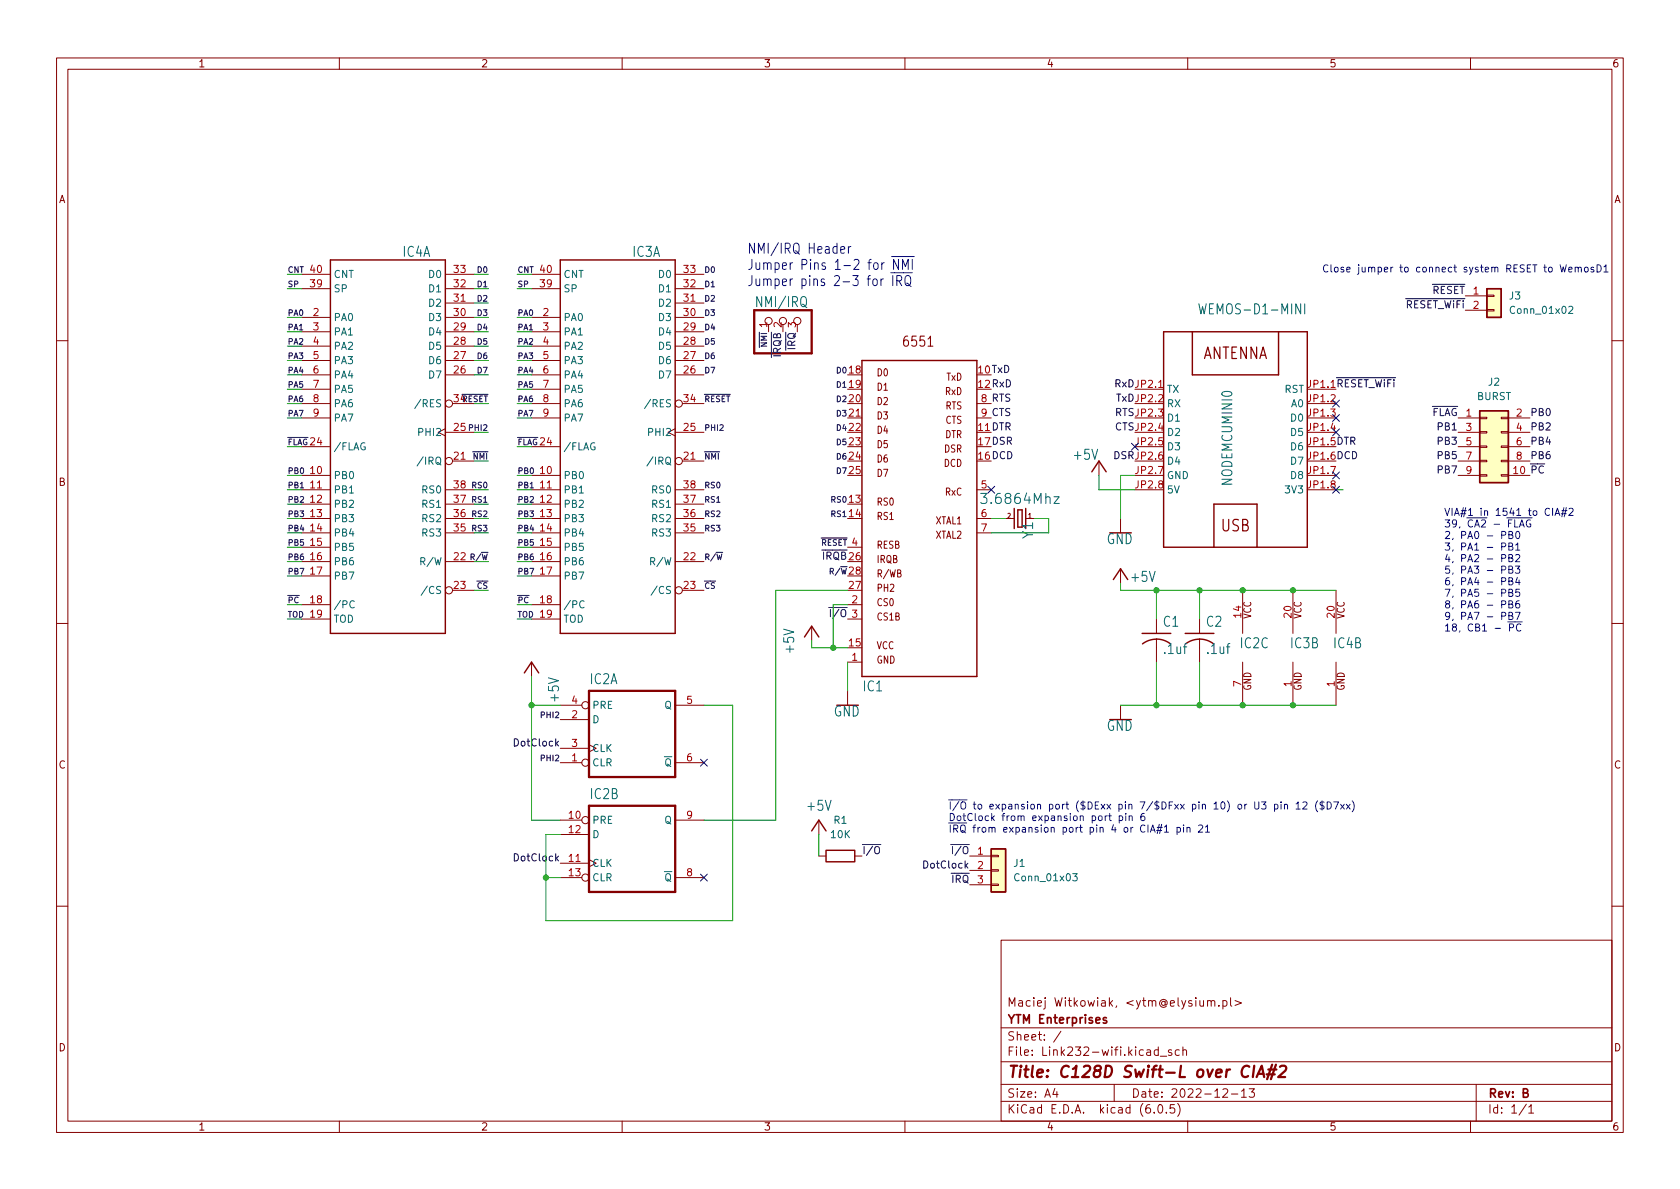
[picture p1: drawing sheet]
<svg xmlns="http://www.w3.org/2000/svg" width="297mm" height="210mm" viewBox="0 0 297 210" stroke-linecap="round" stroke-linejoin="round" font-family="sans-serif">
<g fill="none" stroke="#840000" stroke-width=".18">
<path d="M10 10.2h277v190.1h-277zM12 12.2h273v186.1h-273zM60 10.2v2M110 10.2v2M160 10.2v2M210 10.2v2M260 10.2v2M53.3 56.1h5.1M53.3 58.7h5.1M53.3 51h5.1M53.3 48.5h5.1M78.7 56.1h5.1"/>
<path d="M78.7 58.7h5.1M78.7 53.6h5.1M78.7 51h5.1M78.7 48.5h5.1M94 56.1h5.1M94 58.7h5.1M94 51h5.1M94 48.5h5.1M119.4 56.1h5.1M119.4 58.7h5.1M119.4 53.6h5.1M119.4 51h5.1"/>
<path d="M119.4 48.5h5.1M135.9 57.4v1.3M259.1 52.3h3.8M259.1 54.9h3.8M262.9 54.7h1.3v.3h-1.3zM262.9 52.2h1.3v.2h-1.3zM10 60.2h2M53.3 73.9h5.1M53.3 71.4h5.1M53.3 79h5.1M53.3 66.3h5.1M53.3 63.7h5.1"/>
<path d="M53.3 61.2h5.1M53.3 68.8h5.1M78.7 76.4h5.1M78.7 66.3h5.1M78.7 63.7h5.1M78.7 61.2h5.1M80 71.4h3.8M94 73.9h5.1M94 71.4h5.1M94 79h5.1M94 66.3h5.1M94 63.7h5.1"/>
<path d="M94 61.2h5.1M94 68.8h5.1M119.4 76.4h5.1M119.4 66.3h5.1M119.4 63.7h5.1M119.4 61.2h5.1M120.6 71.4h3.9M149.9 73.9h2.5M172.7 73.9h2.6M172.7 71.4h2.6M200.7 73.9h5M200.7 71.4h5"/>
<path d="M200.7 76.4h5M200.7 79h5M200.7 68.8h5M231.1 73.9h5.1M231.1 71.4h5.1M231.1 76.4h5.1M231.1 79h5.1M231.1 68.8h5.1M257.8 73.9h3.8M257.8 76.4h3.8M257.8 79h3.8M261.6 78.9h1.3v.2h-1.3z"/>
<path d="M261.6 76.3h1.3v.3h-1.3zM261.6 73.8h1.3v.2h-1.3zM265.4 78.9h1.3v.2h-1.3zM265.4 76.3h1.3v.3h-1.3zM265.4 73.8h1.3v.2h-1.3zM266.7 73.9h3.8M266.7 76.4h3.8M266.7 79h3.8M285 60.2h2M53.3 96.8h5.1M53.3 86.6h5.1M53.3 91.7h5.1"/>
<path d="M53.3 94.2h5.1M53.3 84.1h5.1M53.3 89.1h5.1M53.3 99.3h5.1M78.7 86.6h5.1M78.7 91.7h5.1M78.7 94.2h5.1M78.7 89.1h5.1M78.7 99.3h5.1M80 81.5h3.8M94 96.8h5.1M94 86.6h5.1"/>
<path d="M94 91.7h5.1M94 94.2h5.1M94 84.1h5.1M94 89.1h5.1M94 99.3h5.1M119.4 86.6h5.1M119.4 91.7h5.1M119.4 94.2h5.1M119.4 89.1h5.1M119.4 99.3h5.1M120.6 81.5h3.9M149.9 96.8h2.5"/>
<path d="M172.7 86.6h2.6M172.7 91.7h2.6M172.7 94.2h2.6M177.8 91.7h1.5M181.4 91.7h1.5M182.9 91.7h.1M194.3 81.5v2.6M198.1 91.7v2.5M200.7 86.6h5M200.7 84.1h5M200.7 81.5h5M231.1 86.6h5.1"/>
<path d="M231.1 84.1h5.1M231.1 81.5h5.1M257.8 84.1h3.8M257.8 81.5h3.8M261.6 83.9h1.3v.3h-1.3zM261.6 81.4h1.3v.3h-1.3zM265.4 83.9h1.3v.3h-1.3zM265.4 81.4h1.3v.3h-1.3zM266.7 84.1h3.8M266.7 81.5h3.8M10 110.2h2M53.3 106.9h5.1"/>
<path d="M53.3 109.5h5.1M53.3 101.8h5.1M80 104.4h3.8M94 106.9h5.1M94 109.5h5.1M94 101.8h5.1M94 117.1v2.5M120.6 104.4h3.9M143.5 110.7v2.6M149.9 117.1h2.5M149.9 106.9h2.5M149.9 109.5h2.5"/>
<path d="M198.1 100.6v2.5M204.5 109.5v2.5M204.5 113v4.1M212.1 109.5v2.5M212.1 113v4.1M219.7 104.4v7.6M219.7 117.1v7.6M228.6 104.4v7.6M228.6 117.1v7.6M236.2 104.4v7.6M236.2 117.1v7.6M285 110.2h2"/>
<path d="M99.1 134.9h3.8M99.1 127.2h5M99.1 132.3h5M99.1 124.7h3.8M119.4 134.9h5.1M119.4 124.7h5.1M149.9 122.2v2.5M198.1 124.7v2.5M99.1 145h3.8M99.1 152.6h5M99.1 147.6h5M99.1 155.2h3.8"/>
<path d="M119.4 145h5.1M119.4 155.2h5.1M144.8 145v2.6M144.8 151.4h1.2M151.1 151.4h1.3M171.4 151.4h3.9M171.4 153.9h3.9M171.4 156.5h3.9M175.3 156.3h1.2v.3h-1.2zM175.3 153.8h1.2v.2h-1.2zM175.3 151.3h1.2v.2h-1.2zM10 160.2h2"/>
<path d="M177 166.3h108v32h-108zM213.5 177.1l.2-.2 .4 .1v.9M213.5 176.9v1M214.1 177.1l.3-.2 .3 .1 .1 .9M215.5 177.8v.1M216.2 177l.4-.1 .3 .3v.4l-.1 .3h-.6M216.2 176.9v1.5M217.6 176.4v1.3l.2 .2M218.4 176.9l1.1 .5-1.1 .4M285 160.2h2M60 198.3v2M110 198.3v2"/>
<path d="M160 198.3v2M177 194.8h108M177 191.8h108M177 187.8h108M177 181.8h108M186.5 192.5l-.4 1h1M186.9 193v1M187.6 182.4l-1.3 1.9M197 191.8v3M204.1 196.7v.1M204.8 185.7l-.4-.1-.3 .3v.4l.1 .3h.6M204.8 185.1v1.5"/>
<path d="M204.9 195.4l.2-.1a.81 .81 0 0 1 .6 .7 .81 .81 0 0 1-.3 .8h-.2a.81 .81 0 0 1-.6-.6 .81 .81 0 0 1 .3-.8zM205.1 186.8h1.2M206.2 196.7v.1M207.1 185.7l-.3-.1-.2 .2v.3l.5 .1v.4h-.5M207.6 195.3h-.7v.7l.2-.1 .5 .1 .1 .2-.1 .5-.2 .1-.5-.1M208.2 195.1a1.72 1.72 0 0 1 0 2.3M208.5 185.7l-.4-.1-.3 .3v.4l.1 .3h.6M209.1 185.8l.3-.2 .3 .1 .1 .9M209.1 185.1v1.5M210 198.3v2M216.2 192.7l.6-.2 .2 .2 .1 .3-1 1h1M217.7 193.5h1.2"/>
<path d="M219.5 193l.4-.5v1.5M219.5 194h.9M220.9 192.5h.9l-.5 .6 .4 .1v.7l-.2 .1h-.4l-.2-.1M260 198.3v2M261 191.8v6.5M269.9 195.3l-1.3 1.9M270.3 195.8l.4-.5v1.5M270.3 196.8h.9"/>
<circle cx="135.9" cy="56.8" r=".63"/>
<circle cx="138.4" cy="56.8" r=".63"/>
<circle cx="141" cy="56.8" r=".63"/>
<circle cx="79.4" cy="71.4" r=".63"/>
<circle cx="120" cy="71.4" r=".63"/>
<circle cx="79.4" cy="81.5" r=".63"/>
<circle cx="120" cy="81.5" r=".63"/>
<circle cx="79.4" cy="104.4" r=".63"/>
<circle cx="120" cy="104.4" r=".63"/>
<circle cx="103.5" cy="124.7" r=".63"/>
<circle cx="103.5" cy="134.9" r=".63"/>
<circle cx="103.5" cy="145" r=".63"/>
<circle cx="103.5" cy="155.2" r=".63"/>
</g>
<path d="M220.9 188.7a.88 .88 0 0 0-1-.1 .88 .88 0 0 0-.4 1 .69 .69 0 0 0 .3 .8 .69 .69 0 0 0 .9-.1M221.8 188.5l-.3 2M222.2 190.5l.9-2 .4 2M222.4 189.9h1M224 190h1.4M224.3 189.1h1.4M224.9 188.3l-.9 2.5M225.6 188.3l-.9 2.5M226.3 188.7l.3-.2h.5a.45 .45 0 0 1 .3 .5l-.1 .3-1.3 1.2h1.2" fill="none" stroke="#840000" stroke-width=".4"/>
<path d="M195.6 180l-.3-.1-.2 .2v.3l.5 .1v.4h-.5" fill="none" stroke="#840000" stroke-width=".3"/>
<path d="M133.3 54.9h10.2v7.6h-10.2zM104.1 122.2h15.3v15.2h-15.3zM104.1 142.5h15.3v15.2h-15.3z" fill="none" stroke="#840000" stroke-width=".41"/>
<g fill="none" stroke="#840000" stroke-width=".25">
<path d="M58.4 46h20.3v66h-20.3zM99.1 46h20.3v66h-20.3zM205.7 58.7h25.4v38.1h-25.4zM210.8 58.7v7.6h15.3v-7.6M262.9 51h2.5v5.1h-2.5zM152.4 63.7h20.3v55.9h-20.3zM261.6 72.6h5.1v12.7h-5.1zM179.3 89.9v3.6M180 90.2h.7v3h-.7zM181.4 89.9v3.6M193 83.4l1.3-1.9 1.3 1.9M214.6 96.8v-7.7h7.6v7.7"/>
<path d="M92.7 119l1.3-1.9 1.2 1.9M142.2 112.6l1.3-1.9 1.3 1.9M196.8 102.5l1.3-1.9 1.3 1.9M201.9 112h5.1M202 113.9a4.1 4.1 0 0 1 5 0M209.5 112h5.1M209.6 113.9a4.1 4.1 0 0 1 5 0M143.5 146.9l1.3-1.9 1.2 1.9M146 150.4h5.1v2h-5.1zM175.3 150.1h2.5v7.6h-2.5z"/>
</g>
<g fill="none" stroke="#006464" stroke-width=".18">
<path d="M212 53.7l.3 1.8 .3-1.3 .3 1.3 .4-1.8M230.7 53.7v1.8M277.4 54.3l.4-.1 .3 .3-.8 .9h.8M64.5 78.4a.59 .59 0 0 0-.7 .5 .59 .59 0 0 0 .7 .6l.1-.5h-.3M74.4 70.6l-1.1 1.6M105.1 78.4a.59 .59 0 0 0-.7 .5 .59 .59 0 0 0 .7 .6l.1-.5h-.2M115 70.6l-1 1.6M74.8 80.8l-1.1 1.6M115.5 80.8l-1.1 1.6M186.4 87.8h.9l-.9 1.2h.9M62.6 106.4a.6 .6 0 0 0-.8 .4 .6 .6 0 0 0 .6 .7l.2-.1M75.6 103.6l-1.1 1.7"/>
<path d="M103.3 106.4a.6 .6 0 0 0-.9 .4 .6 .6 0 0 0 .6 .7l.3-.1M116.2 103.6l-1.1 1.7M189.7 154.5h.8l-.5 .5 .4 .1v.5l-.2 .2-.5-.2"/>
</g>
<g fill="#ffffc2" stroke="#ffffc2" stroke-width=".18">
<path d="M261.6 72.6h5.1v12.7h-5.1z"/>
<path d="M262.9 51h2.5v5.1h-2.5z"/>
<path d="M175.3 150.1h2.5v7.6h-2.5z"/>
</g>
<g fill="none" stroke="#0000c2" stroke-width=".18">
<path d="M148.6 44.2l.8-.2-.1-.3-.4-.1-.3 .3 .1 .8h.6M150 43.6v1.2M150.4 43.6l-.3 .1-.1 .2M157.6 45.4h4.1M158.2 48.2h3.1M158.6 49.7l.7-.1 .1-.3-.1-.5-.7-.1v1.8M158.9 45.9v1.7l-.9-1.7v1.7M158.9 49.7l.5 .8M159.6 47.6v-1.7l.5 1.2 .5-1.2v1.7M160.2 48.8h.6a1.26 1.26 0 0 1-.1 1.7l-.5-.1a1.43 1.43 0 0 1 0-1.6zM160.3 50.1l.3 .1 .5 .5M161.3 45.9v1.7"/>
<path d="M275.8 46.8l.3 1.3 .3-.9 .2 .9 .3-1.3M277.4 47.7l.6-.1-.1-.3h-.4l-.1 .1v.6h.5M278.5 47.4l.2-.1h.3l.1 .8M278.5 47.3v.8M279.1 47.4l.1-.1h.3l.1 .8M280.3 47.3h.3l.2 .2v.4l-.2 .2-.3-.1-.2-.1zM281.8 47.3h-.3l-.2 .1 .1 .2 .4 .1v.3h-.5M282.4 46.8a.64 .64 0 0 1 .7 .7 .64 .64 0 0 1-.7 .6zM283.6 47.2l.4-.4v1.3M283.6 48.1h.7M265.5 94.6h.6l.1-.2v-.3l-.7-.1v1.2M265.5 96.7l.6-.1 .1-.2v-.3l-.7-.1v1.3"/>
<path d="M265.5 98.7h.6l.1-.2v-.3l-.7-.1v1.2M266.8 94.6l.5-.1 .1-.2v-.2l-.6-.1v1.2h.5l.1-.1 .1-.3-.3-.2M266.8 96.6h.5l.1-.2v-.3l-.6-.1v1.3h.5l.1-.1 .1-.3-.3-.3M266.8 98.7l.5-.1 .1-.2v-.2l-.6-.1v1.2h.5l.1-.1 .1-.3-.3-.2M268 96.4l.3-.4v1.3M268 98.2l.5-.1 .2 .3-.8 .9h.8M268 97.3h.7M268.1 94.1l.2-.1a.68 .68 0 0 1 .4 .6 .68 .68 0 0 1-.4 .6l-.2-.1-.1-.3zM274.5 89.9v1.3M274.9 91.2l.5-1.3 .4 1.3M275.1 90.8h.6M276 90.8h.9"/>
<path d="M276.1 90.3h1M276.5 89.8l-.4 1.6M276.9 89.8l-.3 1.6M277.4 90l.5-.1 .2 .3-.7 1h.7M265.5 100.8l.6-.1 .1-.2v-.3l-.7-.1v1.3M265.5 102.8h.6l.1-.2v-.3l-.7-.2v1.3M265.5 104.9l.6-.1 .1-.2v-.3l-.7-.1v1.3M265.5 106.9l.6-.1 .1-.1v-.3l-.7-.2v1.3M265.5 108.9h.6l.1-.2v-.3l-.7-.1v1.3M266.8 100.7l.5-.1 .1-.1v-.3l-.6-.1v1.3h.5l.1-.1 .1-.3-.3-.3M266.8 102.8l.5-.1 .1-.2v-.2l-.6-.2v1.3h.5l.1-.1 .1-.3-.3-.2M266.8 104.8l.5-.1 .1-.1v-.3l-.6-.1v1.3h.5l.1-.2 .1-.3-.3-.2"/>
<path d="M266.8 106.8h.5l.1-.2v-.2l-.6-.2v1.3h.5l.1-.1 .1-.3-.3-.3M266.8 108.9l.5-.1 .1-.2v-.2l-.6-.1v1.3h.5l.1-.2 .1-.3-.3-.2M267.9 110h1.2M267.9 100.1h.8l-.4 .5 .4 .1v.6l-.2 .1-.6-.1M267.9 108.3h.9l-.6 1.3M268.3 102.1l-.3 .9h.8M268.6 106.2l-.4 .1a.86 .86 0 0 0 0 1.2l.5-.1v-.4l-.2-.3h-.3l-.2 .3M268.6 102.6v.8M268.7 104.2h-.7v.6l.2-.1h.4l.1 .2v.4l-.2 .2-.5-.2M268.9 110.4a.6 .6 0 0 0-.8 .5 .6 .6 0 0 0 .6 .7l.2-.1M196 144.3h.5M196.2 143.8v1.1l.3 .2"/>
<path d="M197.9 144.3h.4l.2 .2-.1 .6h-.5M197.9 144.3v1.2M199 144.3v.8M199.6 144.4l.2-.1h.3l.1 .8M199.6 144.3v.8M202.3 143.8l-.4 .1a.85 .85 0 0 0 0 1.2l.5-.1v-.4l-.2-.3h-.3l-.2 .3M205.9 147.2h.7M208.1 146.4l.4-.1 .2 .3-.1 .5h-.5M208.1 146.3v1.3M209.3 145.9v.1M209.3 146.3v.9M209.9 146.4l.1-.1 .4 .1v.8"/>
<path d="M209.9 146.3v.9M211.9 146l.5-.1 .3 .4-.8 .9h.8M213.1 146.3l.4-.4v1.3M213.1 147.2h.8M225.4 142.3l.3-.1 .3 .3-.2 .5h-.4M226.5 141.8v.1M226.5 142.2v.9M227.1 142.3l.2-.1 .3 .1v.8M227.1 142.2v.9M229.2 142.2l.3-.4v1.3M229.2 143.1h.7M230.4 141.9l.5-.1 .2 .4-.8 .9h.8"/>
<path d="M233 141.6a1.46 1.46 0 0 0 0 2M233.8 141.6v1.7M234.1 141.9l-.5-.1-.2 .2 .1 .3 .6 .3v.3l-.2 .2-.5-.1M234.7 141.8a.64 .64 0 0 1 .7 .6 .64 .64 0 0 1-.7 .7zM235.8 141.8h.9l-.6 1.3M237 142.2l.7 .9M237.7 142.2l-.7 .9M238.1 142.2l.6 .9M238.7 142.2l-.6 .9M239.1 141.6a1.46 1.46 0 0 1 0 2"/>
</g>
<g fill="none" stroke="#009600" stroke-width=".18">
<path d="M50.8 58.7h2.5M50.8 48.5h2.5M50.8 51h2.5M50.8 56.1h2.5M83.8 58.7h2.6M83.8 53.6h2.6M83.8 48.5h2.6M83.8 51h2.6M83.8 56.1h2.6M91.4 58.7h2.6M91.4 48.5h2.6M91.4 51h2.6"/>
<path d="M91.4 56.1h2.6M50.8 71.4h2.5M50.8 73.9h2.5M50.8 79h2.5M50.8 63.7h2.5M50.8 61.2h2.5M50.8 68.8h2.5M50.8 66.3h2.5M83.8 71.4h2.6M83.8 63.7h2.6M83.8 61.2h2.6M83.8 76.4h2.6"/>
<path d="M83.8 66.3h2.6M91.4 71.4h2.6M91.4 73.9h2.6M91.4 79h2.6M91.4 63.7h2.6M91.4 61.2h2.6M91.4 68.8h2.6M91.4 66.3h2.6M50.8 89.1h2.5M50.8 86.6h2.5M50.8 84.1h2.5M50.8 96.8h2.5"/>
<path d="M50.8 99.3h2.5M50.8 94.2h2.5M50.8 91.7h2.5M83.8 89.1h2.6M83.8 86.6h2.6M83.8 81.5h2.6M83.8 99.3h2.6M83.8 94.2h2.6M83.8 91.7h2.6M91.4 89.1h2.6M91.4 86.6h2.6M91.4 84.1h2.6"/>
<path d="M91.4 96.8h2.6M91.4 99.3h2.6M91.4 94.2h2.6M91.4 91.7h2.6M175.3 91.7h2.5M182.9 91.7h2.5v2.5h-10.1M194.3 84.1v2.5h6.4M200.7 84.1h-2.6v7.6M236.2 86.6h1.3M50.8 101.8h2.5M50.8 109.5h2.5M50.8 106.9h2.5"/>
<path d="M83.8 104.4h2.6M91.4 101.8h2.6M91.4 109.5h2.6M91.4 106.9h2.6M94 119.6v25.4h5.1M143.5 113.3v1.2h6.4M149.9 104.4h-12.7v40.6h-12.7M149.9 117.1v5.1M149.9 106.9h-2.6v7.6M198.1 103.1v1.3h38.1M204.5 104.4v5.1M204.5 117.1v7.6"/>
<path d="M212.1 104.4v5.1M212.1 117.1v7.6M94 124.7h5.1M124.5 124.7h5v38.1h-33v-15.2h2.6M198.1 124.7h38.1M96.5 155.2h2.6M144.8 147.6v3.8"/>
</g>
<g fill="none" stroke="#000084" stroke-width=".18">
<path d="M200.1 78.4l1.2 1.2M201.3 78.4l-1.2 1.2M235.6 70.8l1.2 1.2M235.6 75.8l1.2 1.3M235.6 73.3l1.2 1.2M236.8 70.8l-1.2 1.2M236.8 75.8l-1.2 1.3M236.8 73.3l-1.2 1.2M174.7 86l1.2 1.2M175.9 86l-1.2 1.2M235.6 83.5l1.2 1.2M235.6 86l1.2 1.2"/>
<path d="M236.8 83.5l-1.2 1.2M236.8 86l-1.2 1.2M123.9 134.3l1.2 1.2M125.1 134.3l-1.2 1.2M123.9 154.6l1.2 1.2M125.1 154.6l-1.2 1.2"/>
</g>
<g fill="#009600" stroke="#009600" stroke-width=".18">
<circle cx="96.5" cy="155.2" r=".46"/>
<circle cx="94" cy="124.7" r=".46"/>
<circle cx="212.1" cy="104.4" r=".46"/>
<circle cx="219.7" cy="104.4" r=".46"/>
<circle cx="204.5" cy="104.4" r=".46"/>
<circle cx="219.7" cy="124.7" r=".46"/>
<circle cx="228.6" cy="124.7" r=".46"/>
<circle cx="147.3" cy="114.5" r=".46"/>
<circle cx="212.1" cy="124.7" r=".46"/>
<circle cx="204.5" cy="124.7" r=".46"/>
<circle cx="228.6" cy="104.4" r=".46"/>
</g>
<g font-size="2.8" fill="#840000">
<text x="212.6" y="63.5">ANTENNA</text>
<text x="215.9" y="94">USB</text>
<text x="178" y="190.6">Title: C128D Swift-L over CIA#2</text>
</g>
<g font-size="2.5" fill="#006464">
<text x="71.2" y="45.4">IC4A</text>
<text x="111.9" y="45.4">IC3A</text>
<text x="134.1" y="54.3">NMI/IRQ</text>
<text x="213" y="55.6">WEMOS-D1-MINI</text>
<text x="190" y="81.3">+5V</text>
<text x="174.1" y="89.1">3.6864Mhz</text>
<text x="217.9" y="85.7" transform="rotate(-90 217.9 85.7)">NODEMCUMINI0</text>
<text x="182.7" y="95.2" transform="rotate(-90 182.7 95.2)">Y1</text>
<text x="195.6" y="96.2">GND</text>
<text x="200.2" y="102.9">+5V</text>
<text x="205.7" y="110.8">C1</text>
<text x="213.3" y="110.8">C2</text>
<text x="140.4" y="115.3" transform="rotate(-90 140.4 115.3)">+5V</text>
<text x="205.9" y="115.7">.1uf</text>
<text x="213.5" y="115.7">.1uf</text>
<text x="219.4" y="114.6">IC2C</text>
<text x="228.3" y="114.6">IC3B</text>
<text x="235.9" y="114.6">IC4B</text>
<text x="98.8" y="123.9" transform="rotate(-90 98.8 123.9)">+5V</text>
<text x="104.3" y="121">IC2A</text>
<text x="152.7" y="122.3">IC1</text>
<text x="147.4" y="126.7">GND</text>
<text x="195.6" y="129.2">GND</text>
<text x="104.4" y="141.3">IC2B</text>
<text x="142.9" y="143.4">+5V</text>
</g>
<g font-size="2.5" fill="#0000c2">
<text x="132.1" y="44.9">NMI/IRQ Header</text>
<text x="132.1" y="47.7">Jumper Pins 1-2 for ~{NMI}</text>
<text x="132.1" y="50.6">Jumper pins 2-3 for ~{IRQ}</text>
</g>
<text font-size="2.5" fill="#840000" x="160" y="61.3">6551</text>
<g font-size="2.1" fill="#840000">
<text x="178" y="178">Maciej Witkowiak, &lt;ytm@elysium.pl&gt;</text>
<text x="178" y="184">Sheet: /</text>
<text x="178" y="181">YTM Enterprises</text>
<text x="178" y="186.7">File: Link232-wifi.kicad_sch</text>
<text x="178" y="196.9">KiCad E.D.A. kicad (6.0.5)</text>
<text x="178" y="194.1">Size: A4</text>
<text x="200" y="194.1">Date: 2022-12-13</text>
<text x="263" y="194.1">Rev: B</text>
<text x="263" y="196.9">Id: 1/1</text>
</g>
<g font-size="1.8" fill="#840000">
<text x="35" y="11.9">1</text>
<text x="85" y="11.9">2</text>
<text x="135" y="11.9">3</text>
<text x="185" y="11.9">4</text>
<text x="235" y="11.9">5</text>
<text x="285" y="11.9">6</text>
<text x="10.3" y="35.9">A</text>
<text x="285.3" y="35.9">A</text>
<text x="155.1" y="66.5">D0</text>
<text x="155.1" y="69.1">D1</text>
<text x="155.1" y="71.6">D2</text>
<text x="167.1" y="69.9">RxD</text>
<text x="167.3" y="67.3">TxD</text>
<text x="155.1" y="74.2">D3</text>
<text x="155.1" y="76.7">D4</text>
<text x="167.1" y="77.5">DTR</text>
<text x="167.1" y="74.9">CTS</text>
<text x="167.1" y="72.4">RTS</text>
<text x="155.1" y="79.2">D5</text>
<text x="155.1" y="81.8">D6</text>
<text x="166.9" y="82.6">DCD</text>
<text x="166.9" y="80">DSR</text>
<text x="10.3" y="85.9">B</text>
<text x="155.1" y="84.3">D7</text>
<text x="155.1" y="89.4">RS0</text>
<text x="167.1" y="87.6">RxC</text>
<text x="285.3" y="85.9">B</text>
<text x="155.1" y="91.9">RS1</text>
<text x="165.4" y="92.7">XTAL1</text>
<text x="165.4" y="95.3">XTAL2</text>
<text x="155" y="97">RESB</text>
<text x="155" y="99.6">IRQB</text>
<text x="155.1" y="107.2">CS0</text>
<text x="155.2" y="104.6">PH2</text>
<text x="155.3" y="102.1">R/WB</text>
<text x="155.1" y="109.7">CS1B</text>
<text x="221.2" y="109.4" transform="rotate(-90 221.2 109.4)">VCC</text>
<text x="230.1" y="109.4" transform="rotate(-90 230.1 109.4)">VCC</text>
<text x="237.7" y="109.4" transform="rotate(-90 237.7 109.4)">VCC</text>
<text x="155" y="114.8">VCC</text>
<text x="155" y="117.3">GND</text>
<text x="221.2" y="122.1" transform="rotate(-90 221.2 122.1)">GND</text>
<text x="230.1" y="122.1" transform="rotate(-90 230.1 122.1)">GND</text>
<text x="237.7" y="122.1" transform="rotate(-90 237.7 122.1)">GND</text>
<text x="10.3" y="135.9">C</text>
<text x="285.3" y="135.9">C</text>
<text x="10.3" y="185.9">D</text>
<text x="285.3" y="185.9">D</text>
<text x="35" y="199.9">1</text>
<text x="85" y="199.9">2</text>
<text x="135" y="199.9">3</text>
<text x="185" y="199.9">4</text>
<text x="235" y="199.9">5</text>
<text x="285" y="199.9">6</text>
</g>
<g font-size="1.8" fill="#a90000">
<text x="54.9" y="50.8">39</text>
<text x="54.9" y="48.3">40</text>
<text x="80.3" y="53.3">31</text>
<text x="80.3" y="50.8">32</text>
<text x="80.3" y="48.3">33</text>
<text x="95.5" y="50.8">39</text>
<text x="95.5" y="48.3">40</text>
<text x="120.9" y="53.3">31</text>
<text x="120.9" y="50.8">32</text>
<text x="120.9" y="48.3">33</text>
<text x="55.4" y="55.9">2</text>
<text x="55.4" y="58.4">3</text>
<text x="80.3" y="58.4">29</text>
<text x="80.3" y="55.9">30</text>
<text x="96" y="55.9">2</text>
<text x="96" y="58.4">3</text>
<text x="120.9" y="58.4">29</text>
<text x="120.9" y="55.9">30</text>
<text x="135.6" y="57.9" transform="rotate(-90 135.6 57.9)">1</text>
<text x="55.4" y="61">4</text>
<text x="55.4" y="63.5">5</text>
<text x="80.3" y="63.5">27</text>
<text x="80.3" y="61">28</text>
<text x="96" y="61">4</text>
<text x="96" y="63.5">5</text>
<text x="120.9" y="63.5">27</text>
<text x="120.9" y="61">28</text>
<text x="55.4" y="66">6</text>
<text x="55.4" y="68.6">7</text>
<text x="55.4" y="71.1">8</text>
<text x="80.3" y="66">26</text>
<text x="96" y="66">6</text>
<text x="96" y="68.6">7</text>
<text x="96" y="71.1">8</text>
<text x="120.9" y="66">26</text>
<text x="120.9" y="71.1">34</text>
<text x="150.1" y="66">18</text>
<text x="150.1" y="68.6">19</text>
<text x="150.1" y="71.1">20</text>
<text x="231.4" y="71.1">JP1.2</text>
<text x="55.4" y="73.7">9</text>
<text x="80.3" y="76.2">25</text>
<text x="96" y="73.7">9</text>
<text x="120.9" y="76.2">25</text>
<text x="150.1" y="73.7">21</text>
<text x="150.1" y="76.2">22</text>
<text x="231.4" y="73.7">JP1.3</text>
<text x="231.4" y="76.2">JP1.4</text>
<text x="259.2" y="76.2">3</text>
<text x="268.1" y="73.7">2</text>
<text x="268.1" y="76.2">4</text>
<text x="54.9" y="83.8">10</text>
<text x="54.9" y="78.7">24</text>
<text x="80.3" y="81.3">21</text>
<text x="95.5" y="83.8">10</text>
<text x="95.5" y="78.7">24</text>
<text x="120.9" y="81.3">21</text>
<text x="150.1" y="78.7">23</text>
<text x="150.1" y="81.3">24</text>
<text x="150.1" y="83.8">25</text>
<text x="200.9" y="78.7">JP2.5</text>
<text x="200.9" y="83.8">JP2.7</text>
<text x="231.4" y="83.8">JP1.7</text>
<text x="259.2" y="78.7">5</text>
<text x="259.2" y="81.3">7</text>
<text x="259.2" y="83.8">9</text>
<text x="268.1" y="78.7">6</text>
<text x="268.1" y="81.3">8</text>
<text x="54.9" y="86.4">11</text>
<text x="54.9" y="88.9">12</text>
<text x="80.3" y="88.9">37</text>
<text x="80.3" y="86.4">38</text>
<text x="95.5" y="86.4">11</text>
<text x="95.5" y="88.9">12</text>
<text x="120.9" y="88.9">37</text>
<text x="120.9" y="86.4">38</text>
<text x="150.1" y="88.9">13</text>
<text x="173.5" y="86.4">5</text>
<text x="200.9" y="86.4">JP2.8</text>
<text x="231.4" y="86.4">JP1.8</text>
<text x="54.9" y="91.4">13</text>
<text x="54.9" y="94">14</text>
<text x="80.3" y="94">35</text>
<text x="80.3" y="91.4">36</text>
<text x="95.5" y="91.4">13</text>
<text x="95.5" y="94">14</text>
<text x="120.9" y="94">35</text>
<text x="120.9" y="91.4">36</text>
<text x="150.1" y="91.4">14</text>
<text x="173.5" y="91.4">6</text>
<text x="173.5" y="94">7</text>
<text x="54.9" y="96.5">15</text>
<text x="54.9" y="99.1">16</text>
<text x="54.9" y="101.6">17</text>
<text x="80.3" y="99.1">22</text>
<text x="95.5" y="96.5">15</text>
<text x="95.5" y="99.1">16</text>
<text x="95.5" y="101.6">17</text>
<text x="120.9" y="99.1">22</text>
<text x="150.1" y="101.6">28</text>
<text x="150.6" y="96.5">4</text>
<text x="54.9" y="106.7">18</text>
<text x="80.3" y="104.1">23</text>
<text x="95.5" y="106.7">18</text>
<text x="120.9" y="104.1">23</text>
<text x="150.1" y="104.1">27</text>
<text x="150.6" y="106.7">2</text>
<text x="54.9" y="109.2">19</text>
<text x="95.5" y="109.2">19</text>
<text x="219.5" y="109.2" transform="rotate(-90 219.5 109.2)">14</text>
<text x="228.3" y="109.2" transform="rotate(-90 228.3 109.2)">20</text>
<text x="236" y="109.2" transform="rotate(-90 236 109.2)">20</text>
<text x="150.1" y="114.3">15</text>
<text x="150.6" y="116.8">1</text>
<text x="101.1" y="124.5">4</text>
<text x="121.4" y="124.5">5</text>
<text x="219.5" y="121.4" transform="rotate(-90 219.5 121.4)">7</text>
<text x="228.3" y="121.4" transform="rotate(-90 228.3 121.4)">1</text>
<text x="236" y="121.4" transform="rotate(-90 236 121.4)">1</text>
<text x="101.1" y="127">2</text>
<text x="101.1" y="134.6">1</text>
<text x="101.1" y="132.1">3</text>
<text x="121.4" y="134.6">6</text>
<text x="100.6" y="144.8">10</text>
<text x="100.6" y="147.3">12</text>
<text x="121.4" y="144.8">9</text>
<text x="100.6" y="152.4">11</text>
<text x="100.6" y="154.9">13</text>
<text x="121.4" y="154.9">8</text>
<text x="172.9" y="153.7">2</text>
</g>
<g font-size="1.8" fill="#006464">
<text x="58.9" y="51.7">SP</text>
<text x="58.9" y="49.1">CNT</text>
<text x="76" y="51.7">D1</text>
<text x="76" y="49.1">D0</text>
<text x="99.6" y="51.7">SP</text>
<text x="99.6" y="49.1">CNT</text>
<text x="116.6" y="51.7">D1</text>
<text x="116.6" y="49.1">D0</text>
<text x="266.9" y="53">J3</text>
<text x="58.9" y="56.8">PA0</text>
<text x="58.9" y="59.3">PA1</text>
<text x="76" y="59.3">D4</text>
<text x="76" y="56.8">D3</text>
<text x="76" y="54.2">D2</text>
<text x="99.6" y="56.8">PA0</text>
<text x="99.6" y="59.3">PA1</text>
<text x="116.6" y="59.3">D4</text>
<text x="116.6" y="56.8">D3</text>
<text x="116.6" y="54.2">D2</text>
<text x="267.3" y="55.5">Conn_01x02</text>
<text x="58.9" y="61.8">PA2</text>
<text x="58.9" y="64.4">PA3</text>
<text x="76" y="64.4">D6</text>
<text x="76" y="61.8">D5</text>
<text x="99.6" y="61.8">PA2</text>
<text x="99.6" y="64.4">PA3</text>
<text x="116.6" y="64.4">D6</text>
<text x="116.6" y="61.8">D5</text>
<text x="58.9" y="66.9">PA4</text>
<text x="58.9" y="69.5">PA5</text>
<text x="76" y="66.9">D7</text>
<text x="99.6" y="66.9">PA4</text>
<text x="99.6" y="69.5">PA5</text>
<text x="116.6" y="66.9">D7</text>
<text x="206.2" y="69.5">TX</text>
<text x="227.1" y="69.5">RST</text>
<text x="261.1" y="70.7">BURST</text>
<text x="263.2" y="68.2">J2</text>
<text x="58.9" y="72">PA6</text>
<text x="58.9" y="74.5">PA7</text>
<text x="74.1" y="72">/RES</text>
<text x="74.3" y="77.1">PHI2</text>
<text x="99.6" y="72">PA6</text>
<text x="99.6" y="74.5">PA7</text>
<text x="114.7" y="72">/RES</text>
<text x="114.9" y="77.1">PHI2</text>
<text x="206.2" y="72">RX</text>
<text x="206.2" y="74.5">D1</text>
<text x="206.2" y="77.1">D2</text>
<text x="228.4" y="72">A0</text>
<text x="228.4" y="74.5">D0</text>
<text x="228.4" y="77.1">D5</text>
<text x="58.9" y="79.6">/FLAG</text>
<text x="74.6" y="82.2">/IRQ</text>
<text x="99.6" y="79.6">/FLAG</text>
<text x="115.2" y="82.2">/IRQ</text>
<text x="206.2" y="79.6">D3</text>
<text x="206.2" y="82.2">D4</text>
<text x="228.4" y="79.6">D6</text>
<text x="228.4" y="82.2">D7</text>
<text x="58.9" y="84.7">PB0</text>
<text x="58.9" y="87.2">PB1</text>
<text x="58.9" y="89.8">PB2</text>
<text x="74.8" y="89.8">RS1</text>
<text x="74.8" y="87.2">RS0</text>
<text x="99.6" y="84.7">PB0</text>
<text x="99.6" y="87.2">PB1</text>
<text x="99.6" y="89.8">PB2</text>
<text x="115.4" y="89.8">RS1</text>
<text x="115.4" y="87.2">RS0</text>
<text x="206.2" y="84.7">GND</text>
<text x="206.2" y="87.2">5V</text>
<text x="227.5" y="87.2">3V3</text>
<text x="228.4" y="84.7">D8</text>
<text x="58.9" y="92.3">PB3</text>
<text x="58.9" y="94.9">PB4</text>
<text x="74.8" y="94.9">RS3</text>
<text x="74.8" y="92.3">RS2</text>
<text x="99.6" y="92.3">PB3</text>
<text x="99.6" y="94.9">PB4</text>
<text x="115.4" y="94.9">RS3</text>
<text x="115.4" y="92.3">RS2</text>
<text x="58.9" y="97.4">PB5</text>
<text x="58.9" y="99.9">PB6</text>
<text x="74.8" y="99.9">R/W</text>
<text x="99.6" y="97.4">PB5</text>
<text x="99.6" y="99.9">PB6</text>
<text x="115.4" y="99.9">R/W</text>
<text x="58.9" y="102.5">PB7</text>
<text x="58.9" y="107.6">/PC</text>
<text x="75.3" y="105">/CS</text>
<text x="99.6" y="102.5">PB7</text>
<text x="99.6" y="107.6">/PC</text>
<text x="115.9" y="105">/CS</text>
<text x="58.9" y="110.1">TOD</text>
<text x="99.6" y="110.1">TOD</text>
<text x="104.6" y="125.3">PRE</text>
<text x="117.5" y="125.3">Q</text>
<text x="104.6" y="127.9">D</text>
<text x="104.6" y="135.5">CLR</text>
<text x="104.6" y="133">CLK</text>
<text x="116.1" y="135.5">~{Q}</text>
<text x="104.6" y="145.7">PRE</text>
<text x="104.6" y="148.2">D</text>
<text x="117.5" y="145.7">Q</text>
<text x="147" y="148.2">10K</text>
<text x="147.5" y="145.7">R1</text>
<text x="104.6" y="153.3">CLK</text>
<text x="104.6" y="155.8">CLR</text>
<text x="116.1" y="155.8">~{Q}</text>
<text x="179.3" y="153.3">J1</text>
<text x="179.7" y="155.8">Conn_01x03</text>
</g>
<g font-size="1.8" fill="#0000c2">
<text x="233.7" y="48.2">Close jumper to connect system RESET to WemosD1</text>
<text x="255.3" y="91.2">VIA#1 in 1541 to CIA#2</text>
<text x="255.3" y="93.3">39, ~{CA2} - ~{FLAG}</text>
<text x="255.3" y="95.3">2, PA0 - PB0</text>
<text x="255.3" y="97.3">3, PA1 - PB1</text>
<text x="255.3" y="99.4">4, PA2 - PB2</text>
<text x="255.3" y="101.4">5, PA3 - PB3</text>
<text x="255.3" y="103.5">6, PA4 - PB4</text>
<text x="255.3" y="105.5">7, PA5 - PB5</text>
<text x="255.3" y="107.6">8, PA6 - PB6</text>
<text x="255.3" y="109.6">9, PA7 - PB7</text>
<text x="255.3" y="111.7">18, CB1 - ~{PC}</text>
<text x="167.6" y="143.1">~{I/O} to expansion port ($DExx pin 7/$DFxx pin 10) or U3 pin 12 ($D7xx)</text>
<text x="167.6" y="145.2">DotClock from expansion port pin 6</text>
<text x="167.6" y="147.2">~{IRQ} from expansion port pin 4 or CIA#1 pin 21</text>
</g>
<g font-size="1.8" fill="#0f0f0f">
<text x="251.8" y="52">~{RESET} 1</text>
<text x="247.1" y="54.5">~{RESET_WiFi} 2</text>
<text x="138.1" y="64.5" transform="rotate(-90 138.1 64.5)">~{IRQB}2</text>
<text x="140.6" y="63.2" transform="rotate(-90 140.6 63.2)">~{IRQ}3</text>
<text x="80.3" y="71.1">34</text>
<text x="173" y="66">10TxD</text>
<text x="173" y="68.6">12RxD</text>
<text x="173.5" y="71.1">8 RTS</text>
<text x="197.1" y="68.5">RxD JP2.1</text>
<text x="197.3" y="71">TxD JP2.2</text>
<text x="231.4" y="68.6">JP1.1 ~{RESET_WiFi}</text>
<text x="173" y="76.2">11DTR</text>
<text x="173.5" y="73.7">9 CTS</text>
<text x="197.1" y="76.1">CTSJP2.4</text>
<text x="197.1" y="73.6">RTSJP2.3</text>
<text x="251.6" y="73.6">~{FLAG} 1</text>
<text x="254.4" y="76.1">PB1</text>
<text x="270.5" y="76.1">PB2</text>
<text x="270.5" y="73.6">PB0</text>
<text x="173" y="81.3">16DCD</text>
<text x="173" y="78.7">17DSR</text>
<text x="196.9" y="81.2">DSRJP2.6</text>
<text x="231.4" y="78.7">JP1.5 DTR</text>
<text x="231.4" y="81.3">JP1.6 DCD</text>
<text x="254.4" y="78.6">PB3</text>
<text x="254.4" y="81.2">PB5</text>
<text x="254.4" y="83.7">PB7</text>
<text x="267.6" y="83.8">10 ~{PC}</text>
<text x="270.5" y="81.2">PB6</text>
<text x="270.5" y="78.6">PB4</text>
<text x="144.1" y="99">~{IRQB}26</text>
<text x="146.1" y="109.1">~{I/O}3</text>
<text x="91.3" y="132">DotClock</text>
<text x="91.3" y="152.3">DotClock</text>
<text x="152.4" y="151">~{I/O}</text>
<text x="163.7" y="153.6">DotClock</text>
<text x="167.7" y="151">~{I/O} 1</text>
<text x="166.9" y="156.1">~{IRQ} 3</text>
</g>
<g font-size="1.4" fill="#0f0f0f">
<text x="50.8" y="50.8">SP</text>
<text x="50.8" y="48.2">CNT</text>
<text x="84.6" y="50.8">D1</text>
<text x="84.6" y="53.3">D2</text>
<text x="84.6" y="48.2">D0</text>
<text x="91.4" y="48.2">CNT</text>
<text x="91.4" y="50.8">SP</text>
<text x="124.5" y="48.2">D0</text>
<text x="124.5" y="53.3">D2</text>
<text x="124.5" y="50.8">D1</text>
<text x="50.8" y="58.4">PA1</text>
<text x="50.8" y="55.8">PA0</text>
<text x="84.6" y="55.8">D3</text>
<text x="84.6" y="58.4">D4</text>
<text x="91.4" y="58.4">PA1</text>
<text x="91.4" y="55.8">PA0</text>
<text x="124.5" y="58.4">D4</text>
<text x="124.5" y="55.8">D3</text>
<text x="50.8" y="60.9">PA2</text>
<text x="50.8" y="63.5">PA3</text>
<text x="84.6" y="60.9">D5</text>
<text x="84.6" y="63.5">D6</text>
<text x="91.4" y="63.5">PA3</text>
<text x="91.4" y="60.9">PA2</text>
<text x="124.5" y="63.5">D6</text>
<text x="124.5" y="60.9">D5</text>
<text x="135.6" y="62.4" transform="rotate(-90 135.6 62.4)">~{NMI}</text>
<text x="50.8" y="66">PA4</text>
<text x="50.8" y="71.1">PA6</text>
<text x="50.8" y="68.5">PA5</text>
<text x="80.5" y="71.1">~{RESET}</text>
<text x="84.6" y="66">D7</text>
<text x="91.4" y="71.1">PA6</text>
<text x="91.4" y="68.5">PA5</text>
<text x="91.4" y="66">PA4</text>
<text x="124.5" y="71.1">~{RESET}</text>
<text x="124.5" y="66">D7</text>
<text x="148.1" y="66">D0</text>
<text x="148.1" y="71.1">D2</text>
<text x="148.1" y="68.5">D1</text>
<text x="50.8" y="73.6">PA7</text>
<text x="83.2" y="76.2">PHI2</text>
<text x="91.4" y="73.6">PA7</text>
<text x="124.5" y="76.2">PHI2</text>
<text x="148.1" y="76.2">D4</text>
<text x="148.1" y="73.6">D3</text>
<text x="50.8" y="78.7">~{FLAG}</text>
<text x="50.8" y="83.8">PB0</text>
<text x="82.7" y="81.2">~{NMI}</text>
<text x="91.4" y="78.7">~{FLAG}</text>
<text x="91.4" y="83.8">PB0</text>
<text x="124.5" y="81.2">~{NMI}</text>
<text x="148.1" y="83.8">D7</text>
<text x="148.1" y="81.2">D6</text>
<text x="148.1" y="78.7">D5</text>
<text x="50.8" y="88.9">PB2</text>
<text x="50.8" y="86.3">PB1</text>
<text x="83.6" y="88.9">RS1</text>
<text x="83.6" y="86.3">RS0</text>
<text x="91.4" y="86.3">PB1</text>
<text x="91.4" y="88.9">PB2</text>
<text x="124.5" y="88.9">RS1</text>
<text x="124.5" y="86.3">RS0</text>
<text x="147.1" y="88.9">RS0</text>
<text x="50.8" y="93.9">PB4</text>
<text x="50.8" y="91.4">PB3</text>
<text x="83.6" y="93.9">RS3</text>
<text x="83.6" y="91.4">RS2</text>
<text x="91.4" y="93.9">PB4</text>
<text x="91.4" y="91.4">PB3</text>
<text x="124.5" y="91.4">RS2</text>
<text x="124.5" y="93.9">RS3</text>
<text x="147.1" y="91.4">RS1</text>
<text x="50.8" y="101.6">PB7</text>
<text x="50.8" y="99">PB6</text>
<text x="50.8" y="96.5">PB5</text>
<text x="82.5" y="99">R/~{W}</text>
<text x="91.4" y="96.5">PB5</text>
<text x="91.4" y="99">PB6</text>
<text x="91.4" y="101.6">PB7</text>
<text x="124.5" y="99">R/~{W}</text>
<text x="144" y="96.5">~{RESET}</text>
<text x="146" y="101.6">R/~{W}</text>
<text x="50.8" y="106.6">~{PC}</text>
<text x="83.3" y="104.1">~{CS}</text>
<text x="91.4" y="106.6">~{PC}</text>
<text x="124.5" y="104.1">~{CS}</text>
<text x="50.8" y="109.2">TOD</text>
<text x="91.4" y="109.2">TOD</text>
<text x="95.9" y="127">PHI2</text>
<text x="95.9" y="134.6">PHI2</text>
</g>
<g font-size="1.2" fill="#840000">
<text x="178.1" y="91.7">2</text>
<text x="181.8" y="91.7">1</text>
</g>
</svg>
